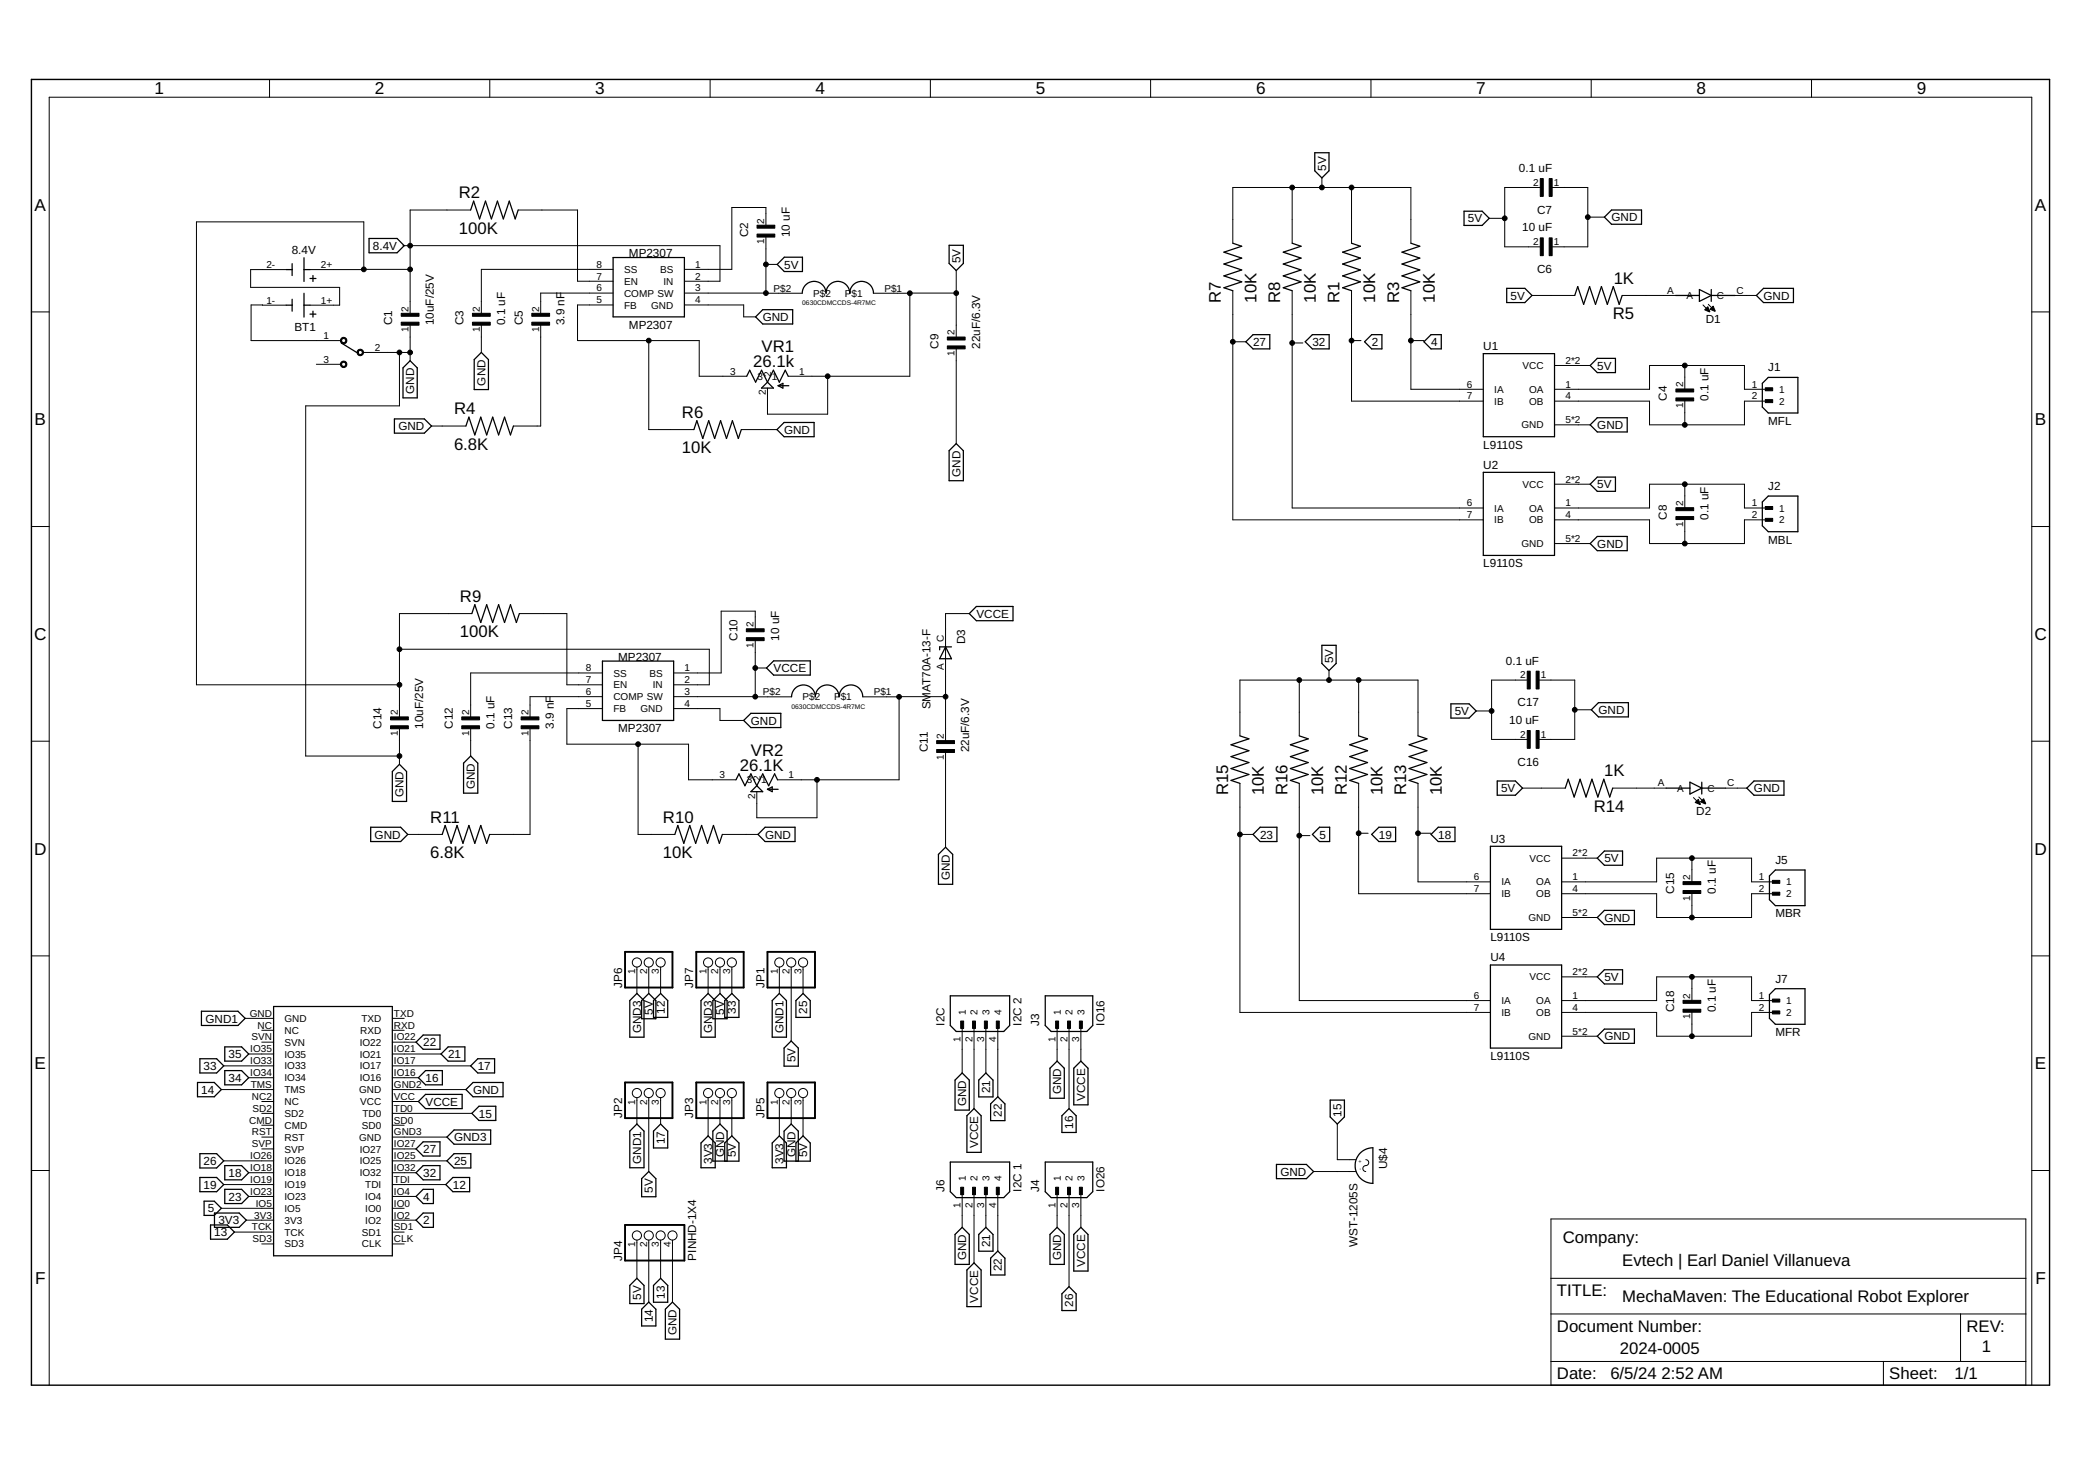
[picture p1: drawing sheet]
<svg xmlns="http://www.w3.org/2000/svg" width="594mm" height="420mm" viewBox="0 0 594 420" stroke-linecap="round" stroke-linejoin="round" font-family="sans-serif">
<g fill="none" stroke="#000" stroke-width=".36">
<path d="M134.4 60l.9-2.6 1.7 5.1 1.7-5.1 1.7 5.1 1.7-5.1 1.7 5.1 1.7-5.1 1.7 5.1 .8-2.5M375.5 43.6h4.1v5.2l-2.1 2-2-2zM460.3 60h8.5v4.1h-8.5l-2.1-2.1zM81.7 77h1.7M83.4 75.3v3.4M86.8 73.6v6.8M86.8 77h1.7M88.5 79.5h1.7M89.4 78.7v1.7M105.4 68.1h8l2 2.1-2 2h-8zM175.1 73.6h20.4v16.9h-20.4zM224 73.5h5.2v4.1h-5.2l-2-2.1z"/>
<path d="M271.1 70.1h4v5.1l-2 2.1-2-2.1zM352.1 69.5l2.5 .8-5 1.7 5 1.7-5 1.7 5 1.7-5 1.7 5 1.7-5 1.7 2.5 .8M369.1 69.5l2.5 .8-5.1 1.7 5.1 1.7-5.1 1.7 5.1 1.7-5.1 1.7 5.1 1.7-5.1 1.7 2.6 .8M386 69.5l2.6 .8-5.1 1.7 5.1 1.7-5.1 1.7 5.1 1.7-5.1 1.7 5.1 1.7-5.1 1.7 2.5 .8M403 69.5l2.5 .8-5.1 1.7 5.1 1.7-5.1 1.7 5.1 1.7-5.1 1.7 5.1 1.7-5.1 1.7 2.6 .8M418.1 60.3h5.2l2 2.1-2 2h-5.2zM81.7 87.2h1.7M83.4 85.5v3.4M86.8 83.8v6.8M86.8 87.2h1.7M88.5 89.7h1.7M89.4 88.9v1.7"/>
<path d="M97.5 98l4.4 2.7M217.8 88.5h8.6v4h-8.6l-2-2zM229.1 83.8a3.4 3.4 0 0 1 3.4-3.4 3.4 3.4 0 0 1 3.4 3.4 3.4 3.4 0 0 1 3.4-3.4 3.4 3.4 0 0 1 3.4 3.4 3.4 3.4 0 0 1 3.4-3.4 3.4 3.4 0 0 1 3.4 3.4M355.8 97.6l2.1-2h4.8v4.1h-4.8zM372.8 97.6l2-2h4.8v4.1h-4.8zM389.7 97.6l2.1-2h2.9v4.1h-2.9zM408.7 95.6h2.9v4.1h-2.9l-2-2.1zM430.3 82.4h5.2l2.1 2-2.1 2h-5.2zM449.8 84.4l.8-2.5 1.7 5 1.7-5 1.7 5 1.7-5 1.7 5 1.7-5 1.7 5 .8-2.5M478.6 84.4h6.8M485.4 82.7l3.4 1.7-3.4 1.7zM488.8 82.7v3.4"/>
<path d="M488.8 84.4h6.7M501.6 84.4l2.1-2h8.5v4h-8.5zM112.6 119.7h8.6l2.1 2-2.1 2h-8.6zM117.1 103l2.1 2.1v8.5h-4.1v-8.5zM137.5 100.7l2 2v8.6h-4.1v-8.6zM213.3 107.5l.8-1.8 1.7 3.5 1.7-3.5 1.7 3.5M217.5 110.8l1.7-1.6 1.7 1.6zM222.2 110.2l1.4-.7v1.3zM222.2 110.2h3.1M225.1 107.5l-.8-1.8-1.7 3.5-1.7-3.5-1.7 3.5M423.7 101h20.3v23.7h-20.3zM454.2 104.4l2-2h5.2v4h-5.2z"/>
<path d="M503.3 109.5l1.7-1.7h8.5v10.2h-8.5l-1.7-1.7zM133.1 121.7l.8-2.6 1.7 5.1 1.7-5.1 1.7 5.1 1.7-5.1 1.7 5.1 1.7-5.1 1.7 5.1 .8-2.5M198.2 122.7l.8-2.5 1.7 5 1.7-5 1.7 5 1.7-5 1.7 5 1.7-5 1.7 5 .8-2.5M221.9 122.7l2-2h8.6v4h-8.6zM273.1 126.7l2 2v8.6h-4v-8.6zM423.7 134.9h20.3v23.7h-20.3zM454.2 121.3l2-2h8.6v4.1h-8.6zM454.2 138.3l2-2h5.2v4h-5.2zM454.2 155.3l2-2.1h8.6v4.1h-8.6zM505 141.7h8.5v10.2h-8.5l-1.7-1.7v-6.8zM134.8 175.3l.8-2.6 1.7 5.1 1.7-5.1 1.7 5.1 1.7-5.1 1.7 5.1 1.7-5.1 1.7 5.1 .8-2.5M278.9 173.2h10.4v4.1h-10.4l-2.1-2z"/>
<path d="M172.1 188.8h20.3v17h-20.3zM218.9 190.8l2.1-2h10.4v4h-10.4zM226.1 199a3.4 3.4 0 0 1 3.4-3.4 3.4 3.4 0 0 1 3.4 3.4 3.4 3.4 0 0 1 3.4-3.4 3.4 3.4 0 0 1 3.3 3.4 3.4 3.4 0 0 1 3.4-3.4 3.4 3.4 0 0 1 3.4 3.4M270.1 184.8l1.7 3.4h-3.4zM271.8 184.8h-3.4v.8M377.5 184.3h4.1v5.2l-2 2-2.1-2zM114.1 218.3l2 2.1v8.5h-4v-8.5zM134.4 215.9l2.1 2.1v8.5h-4.1v-8.5zM212.4 205.8l2.1-2h8.5v4h-8.5zM354.1 210.2l2.6 .8-5.1 1.7 5.1 1.7-5.1 1.7 5.1 1.7-5.1 1.7 5.1 1.7-5.1 1.7 2.5 .9M371.1 210.2l2.5 .8-5 1.7 5 1.7-5 1.7 5 1.7-5 1.7 5 1.7-5 1.7 2.5 .9M388 210.2l2.6 .8-5.1 1.7 5.1 1.7-5.1 1.7 5.1 1.7-5.1 1.7 5.1 1.7-5.1 1.7 2.5 .9"/>
<path d="M405 210.2l2.5 .8-5 1.7 5 1.7-5 1.7 5 1.7-5 1.7 5 1.7-5 1.7 2.5 .9M414.4 201h5.2l2 2.1-2 2h-5.2zM454.5 202.7l2-2h8.6v4.1h-8.6zM105.9 236.3h8.5l2.1 2-2.1 2.1h-8.5zM126.3 238.3l.8-2.5 1.7 5.1 1.7-5.1 1.7 5.1 1.7-5.1 1.7 5.1 1.7-5.1 1.7 5.1 .8-2.6M192.7 238.3l.9-2.5 1.7 5.1 1.7-5.1 1.7 5.1 1.7-5.1 1.7 5.1 1.7-5.1 1.7 5.1 .8-2.6M210.2 222.7l.9-1.7 1.7 3.4 1.7-3.4 1.7 3.4M214.5 226.1l1.7-1.7 1.6 1.7zM218.5 236.3h8.6v4.1h-8.6l-2-2.1zM219.2 225.4l1.4-.6v1.3zM219.2 225.4h3M222.1 222.7l-.9-1.7-1.7 3.4-1.7-3.4-1.6 3.4"/>
<path d="M359.9 236.3h4.8v4.1h-4.8l-2-2.1zM376.9 236.3h2.9v4.1h-2.9l-2.1-2.1zM393.8 236.3h4.8v4.1h-4.8l-2-2.1zM408.7 238.3l2.1-2h4.8v4.1h-4.8zM427.6 223.1h5.2l2 2-2 2h-5.2zM447.1 225.1l.8-2.5 1.7 5 1.7-5 1.7 5 1.7-5 1.7 5 1.7-5 1.7 5 .8-2.5M475.9 225.1h6.8M482.7 223.4l3.4 1.7-3.4 1.7zM486.1 223.4v3.4M486.1 225.1h6.7M498.9 225.1l2.1-2h8.5v4h-8.5zM270.1 242l2 2v8.6h-4.1v-8.6z"/>
<path d="M425.7 241.7h20.3v23.8h-20.3zM456.2 245.1l2-2h5.2v4h-5.2zM505.4 250.2l1.7-1.7h8.4v10.2h-8.4l-1.7-1.7zM425.7 275.6h20.3v23.8h-20.3zM456.2 262.1l2-2.1h8.6v4.1h-8.6zM458.2 277h5.2v4.1h-5.2l-2-2.1zM57.5 288.8h10.5l2 2.1-2 2h-10.5zM64.2 299h4.8l2 2.1-2 2h-4.8zM78.1 287.5h34v71.2h-34zM118.8 297.7l2.1-2.1h4.8v4.1h-4.8zM179.9 285.8l2-2 2 2v10.4h-4zM183.3 285.8l2-2 2 2v5.2h-4z"/>
<path d="M186.6 285.8l2.1-2 2 2v4.8h-4.1zM200.2 285.8l2-2 2.1 2v10.4h-4.1zM203.6 285.8l2-2 2.1 2v5.2h-4.1zM207 285.8l2-2 2.1 2v4.8h-4.1zM220.6 285.8l2-2 2 2v10.4h-4zM226 297.3l2 2.1v5.1h-4.1v-5.1zM227.3 285.8l2.1-2 2 2v4.8h-4.1zM271.4 284.4h17v8.5l-1.7 1.7h-13.6l-1.7-1.7zM298.5 284.4h13.6v8.5l-1.7 1.7h-10.2l-1.7-1.7zM456.2 296l2-2.1h8.6v4.1h-8.6zM507.1 282.4h8.4v10.2h-8.4l-1.7-1.7v-6.8zM56.4 309.2h4.8l2 2-2 2.1h-4.8z"/>
<path d="M57.1 302.4h4.8l2 2-2 2.1h-4.8zM64.2 305.8h4.8l2 2-2 2.1h-4.8zM119.5 314.6l2-2h10.5v4.1h-10.5zM119.5 307.8l2-2h4.8v4.1h-4.8zM126 301.1l2-2.1h4.8v4.1h-4.8zM133.1 311.2l2-2h8.6v4.1h-8.6zM134.4 304.4l2.1-2h4.8v4.1h-4.8zM134.8 318l2-2h4.8v4h-4.8zM272.8 308.5l2-2 2 2v8.6h-4zM276.2 318.7l2-2 2 2v10.4h-4zM279.5 308.5l2.1-2 2 2v4.8h-4.1zM282.9 315.3l2.1-2 2 2v4.8h-4.1z"/>
<path d="M299.9 305.1l2-2 2.1 2v8.6h-4.1zM303.3 318.7l2-2 2.1 2v4.8h-4.1zM308.7 303.1l2 2v10.5h-4v-10.5zM379.9 314.2h4.1v4.8l-2 2.1-2.1-2.1zM57.1 329.5h4.8l2 2.1-2 2h-4.8zM57.1 336.3h4.8l2 2-2 2.1h-4.8zM64.2 339.7h4.8l2 2-2 2.1h-4.8zM64.2 332.9h4.8l2 2.1-2 2h-4.8zM118.8 328.2l2.1-2.1h4.8v4.1h-4.8zM118.8 335l2.1-2.1h4.8v4.1h-4.8zM127.3 338.3l2-2h4.8v4.1h-4.8zM127.7 324.8l2-2.1h10.4v4.1h-10.4z"/>
<path d="M129.7 329.5h4.8v4.1h-4.8l-2-2zM179.9 323.1l2-2 2 2v10.4h-4zM183.3 336.7l2-2.1 2 2.1v5.1h-4zM186.6 323.1l2.1-2 2 2v4.8h-4.1zM200.2 326.5l2-2.1 2.1 2.1v7h-4.1zM207.7 331.6v-8.5l-2.1-2-2 2v8.5l7.5 .1v-5.2l-2.1-2.1-2 2.1v5.2M220.6 326.5l2-2.1 2 2.1v7h-4zM228 331.6v-8.5l-2-2-2.1 2v8.5l7.5 .1v-5.2l-2-2.1-2.1 2.1v5.2M271.4 331.9h17v8.5l-1.7 1.7h-13.6l-1.7-1.7zM298.5 331.9h13.6v8.5l-1.7 1.7h-10.2l-1.7-1.7zM364.6 332.6h8.5l2.1 2-2.1 2.1h-8.5zM388.6 329.2l1.6-1 1.9-.4v10.2a5.1 5.1 0 0 1-4.7-3.2 5.1 5.1 0 0 1 1.2-5.6z"/>
<path d="M58.3 343.1h2.9l2 2-2 2.1h-2.9zM60.1 349.9h4.8l2.1 2-2.1 2h-4.8zM61.3 346.5h7l2.1 2-2.1 2.1h-7zM118.8 348.5l2.1-2h2.9v4.1h-2.9zM118.8 341.7l2.1-2h2.9v4.1h-2.9zM274.8 350.6l2 2v8.5h-4v-8.5zM281.6 350.6l2 2v4.8h-4.1v-4.8zM282.9 359.4l2.1-2.1 2 2.1v4.8h-4.1zM299.9 352.6l2-2 2.1 2v8.5h-4.1zM308.7 350.6l2 2v10.5h-4v-10.5zM179.9 367.2l2-2.1 2 2.1v5.1h-4zM183.3 374l2-2.1 2 2.1v4.7h-4z"/>
<path d="M186.6 367.2l2.1-2.1 2 2.1v4.8h-4.1zM192.1 371.9l2 2.1v8.5h-4.1v-8.5zM278.2 360.7l2 2.1v10.4h-4v-10.4zM305.3 367.5l2.1 2v4.8h-4.1v-4.8z"/>
</g>
<g fill="none" stroke="#000" stroke-width=".29">
<path d="M77 22.7v5.1M139.9 22.7v5.1M202.8 22.7v5.1M265.7 22.7v5.1M328.6 22.7v5.1M391.6 22.7v5.1M454.5 22.7v5.1M517.4 22.7v5.1M134.4 60h-17.3v29.5M148 60h17v20.3h10.1M369.1 53.6v15.9M377.5 50.8v2.8"/>
<path d="M386 53.6v15.9M439.9 53.6h-10.1v16.9h10.1M443.3 53.6h10.2v16.9h-10.2M81.7 77h-10.1v5.1h25.4v5.1h-8.5M103.9 77v-13.6h-47.8v132.2h58.3M115.1 70.2h90.5v10.1h-10.1M117.1 76.9l-28.6 .1M175.1 76.9h-37.6v12.6M218.8 64.3v-5h-9.8v17.6h-13.5M218.8 67.7v16M218.8 75.5h3.2M273.1 77.3v19"/>
<path d="M352.1 69.5v-15.9h50.9v15.9M425.3 62.4h4.5M453.5 62h4.7M9 89.1h5.1M81.7 87.2l-10-.1v10.2h25.4M117.1 92.9v10.1M137.5 92.9v7.8M154.4 92.9v28.8h-7.8M175.1 87.1h-10.1v10.2h34.7v10.2h13.6M175.1 83.7h-20.7v5.8M185.3 97.3v25.4h12.9M195.5 83.7l33.6 .1"/>
<path d="M195.5 87.1h16.9v3.4h3.4M249.5 83.8h10.4M273.1 83.7h-13.2v23.8h-34.8M273.1 99.7v27.1M352.1 83v65.5h71.6M352.1 97.6h3.7M369.1 83v62.1h54.6M369.1 98h3M386 97.3h2.7M386 83v31.6h37.7M403 97.3h3.7M403 83v28.2h20.7"/>
<path d="M437.6 84.4h12.2M463.3 84.4h15.3M486.4 87.1l1.9 1.9M487.9 86.9l1.9 1.9M495.5 84.4h6.1M580.3 89.1h5.1M90.4 104.1h6.7M103.9 100.7h13.2M114.1 100.7v15.2h-26.8v100h26.8M236.4 107.5v10.8h-17.2v-7.5M444 111.2h27.1v-6.8h27.1v6.8h6.8M444 104.4h10.2"/>
<path d="M444 114.6h27.1v6.7h27.1v-6.7h6.8M481.2 104.4v6.7M481.2 114.5v6.8M123.3 121.7h9.8M211.7 122.7h10.2M444 121.3h10.2M444 138.3h10.2M481.2 138.3v6.7M9 150.4h5.1M444 145.1h27.1v-6.8h27.1v6.8h6.8M444 148.5h27.1v6.8h27.1v-6.8h6.8M444 155.3h10.2"/>
<path d="M481.2 148.4v6.9M580.3 150.4h5.1M134.8 175.3h-20.7v29.5M148.3 175.3h13.6v20.3h10.2M215.7 179.6v-5h-9.7v17.6h-13.6M276.8 175.3h-6.7v36.2M114.1 185.4h88.5v10.2h-10.2M172.1 192.2h-37.7v12.6M172.1 199h-20.7v5.8M192.4 199h33.7M215.7 183v16M215.7 190.8h3.3"/>
<path d="M216.2 199h.1M256.8 199v23.7h-34.7M270.1 199h-23.7M371.1 194.2v16M379.6 191.5v2.7M388 194.2v16M436.2 194.2h-10.2v17h10.2M439.6 194.2h10.2v17h-10.2M9 211.7h5.1M114.1 208.2v10.1M134.4 208.2v7.7M151.4 208.2v30.1h-11.6"/>
<path d="M172.1 202.4h-10.2v10.2h34.8v10.1h13.5M182.2 212.6v25.7h10.5M192.4 202.4h13.2v3.4h6.8M270.1 214.9v27.2M354.1 210.2v-16h50.9v16M421.6 203.1h4.4M449.8 202.7h4.7M580.3 211.7h5.1M116.5 238.3h9.8M206.3 238.3h10.2M233.3 222.7v10.9h-17.1v-7.5M354.1 238.3h3.8"/>
<path d="M354.1 223.8v65.4h71.6M371.1 223.8v62h54.6M371.1 238.7h3M388 223.8v31.5h37.7M388 238h2.8M405 223.8v28.1h20.7M405 238h3.7M434.8 225.1h12.3M460.6 225.1h15.3M483.7 227.8l1.8 1.9M485.2 227.6l1.9 1.9M492.8 225.1h6.1"/>
<path d="M446 251.9h27.2v-6.8h27.1v6.8h6.8M446 245.1h10.2M446 255.3h27.2v6.8h27.1v-6.8h6.8M483.2 245.1v6.7M483.2 255.2v6.9M9 273h5.1M181.9 276.2v7.6M185.3 276.2v7.6M188.7 276.2v7.6M202.2 276.2v7.6M205.6 276.2v7.6M209 276.2v7.6"/>
<path d="M222.6 276.2v7.6M226 276.2v21.1M229.4 276.2v7.6M446 262.1h10.2M446 279h10.2M483.2 279v6.7M580.3 273h5.1M70 290.9h8.1M74.8 294.3h3.3M74.8 297.7h3.3M112.1 290.9h3.3M112.1 294.3h3.3"/>
<path d="M112.1 297.7h6.7M274.8 292.9v13.6M278.2 292.9v23.8M281.6 292.9v13.6M285 292.9v20.4M301.9 292.9v10.2M305.3 292.9v23.8M308.7 292.9v10.2M446 285.8h27.2v-6.8h27.1v6.8h6.8M446 289.2h27.2v6.8h27.1v-6.8h6.8M446 296h10.2M483.2 289.1v6.9"/>
<path d="M63.2 311.2h14.9M63.9 304.4h14.2M71 301.1h7.1M71 307.8h7.1M74.8 314.6h3.3M74.8 318h3.3M112.1 301.1h13.9M112.1 304.4h22.3M112.1 307.8h7.4M112.1 311.2h21M112.1 314.6h7.4M112.1 318h22.7"/>
<path d="M181.9 313.5v7.6M185.3 313.5v21.1M188.7 313.5v7.6M202.2 313.5v10.9M205.6 313.5v7.6M209 313.5v10.9M222.6 313.5v10.9M226 313.5v7.6M229.4 313.5v10.9M9 334.3h5.1M63.9 331.6h14.2M63.9 338.3h14.2"/>
<path d="M71 335h7.1M74.8 321.4h3.3M74.8 324.8h3.3M74.8 328.2h3.3M112.1 321.4h3.3M112.1 324.8h15.6M112.1 328.2h6.7M112.1 331.6h15.6M112.1 335h6.7M112.1 338.3h15.2M375.2 334.6h12M382 321.1v10.1h5.2"/>
<path d="M390.1 331.2a.87 .87 0 0 1 .8 1 .87 .87 0 0 1-1.1 .8 .86 .86 0 0 0-.5 .9 .86 .86 0 0 0 .8 .7M580.3 334.3h5.1M63.2 345.1h14.9M67 351.9h11.1M70.4 348.5h7.7M71 341.7h7.1M74.8 355.3h3.3M112.1 341.7h6.7M112.1 345.1h3.3M112.1 348.5h6.7M112.1 351.9h3.3M112.1 355.3h3.3"/>
<path d="M181.9 354.2v10.9M185.3 354.2v17.7M188.7 354.2v10.9M192.1 354.2v17.7M274.8 340.4v10.2M278.2 340.4v20.3M281.6 340.4v10.2M285 340.4v16.9M301.9 340.4v10.2M305.3 340.4v27.1M308.7 340.4v10.2M443 348.2h135.6v47.4h-135.6z"/>
<path d="M443 375.3h135.6M443 365.1h135.6M560 375.3v13.6M14.1 395.6v-367.8h566.2v367.8M443 388.9h135.6M537.9 388.9v6.7"/>
<circle cx="181.9" cy="274.9" r="1.31"/>
<circle cx="185.3" cy="274.9" r="1.31"/>
<circle cx="188.7" cy="274.9" r="1.31"/>
<circle cx="202.2" cy="274.9" r="1.31"/>
<circle cx="205.6" cy="274.9" r="1.31"/>
<circle cx="209" cy="274.9" r="1.31"/>
<circle cx="222.6" cy="274.9" r="1.31"/>
<circle cx="226" cy="274.9" r="1.31"/>
<circle cx="229.4" cy="274.9" r="1.31"/>
<circle cx="181.9" cy="312.2" r="1.31"/>
<circle cx="185.3" cy="312.2" r="1.31"/>
<circle cx="188.7" cy="312.2" r="1.31"/>
<circle cx="202.2" cy="312.2" r="1.31"/>
<circle cx="205.6" cy="312.2" r="1.31"/>
<circle cx="209" cy="312.2" r="1.31"/>
<circle cx="222.6" cy="312.2" r="1.31"/>
<circle cx="226" cy="312.2" r="1.31"/>
<circle cx="229.4" cy="312.2" r="1.31"/>
<circle cx="181.9" cy="352.9" r="1.31"/>
<circle cx="185.3" cy="352.9" r="1.31"/>
<circle cx="188.7" cy="352.9" r="1.31"/>
<circle cx="192.1" cy="352.9" r="1.31"/>
</g>
<g fill="#000" stroke="#000" stroke-width=".29">
<path d="M439.9 51h.9v5.1h-.9zM442.5 51h.8v5.1h-.8zM216.2 66.9h5.1v.8h-5.1zM216.2 64.3h5.1v.9h-5.1zM439.9 67.9h.9v5.1h-.9zM442.5 67.9h.8v5.1h-.8zM114.6 92h5.1v.9h-5.1zM114.6 89.5h5.1v.8h-5.1zM134.9 92h5.1v.9h-5.1zM134.9 89.5h5.1v.8h-5.1zM151.9 92h5.1v.9h-5.1zM151.9 89.5h5.1v.8h-5.1z"/>
<path d="M270.6 98.8h5.1v.9h-5.1zM270.6 96.3h5.1v.8h-5.1zM478.7 113.7h5v.8h-5zM478.7 111.1h5v.9h-5zM504.2 110.8h2.1v.8h-2.1zM504.2 114.2h2.1v.8h-2.1zM478.7 147.6h5v.8h-5zM478.7 145h5v.9h-5zM504.2 144.7h2.1v.8h-2.1zM504.2 148.1h2.1v.8h-2.1zM213.2 179.6h5v.8h-5zM213.2 182.1h5v.9h-5z"/>
<path d="M436.2 191.7h.8v5.1h-.8zM438.7 191.7h.9v5.1h-.9zM111.5 207.3h5.1v.9h-5.1zM111.5 204.8h5.1v.8h-5.1zM131.9 207.3h5.1v.9h-5.1zM131.9 204.8h5.1v.8h-5.1zM148.8 207.3h5.1v.9h-5.1zM148.8 204.8h5.1v.8h-5.1zM267.5 214.1h5.1v.8h-5.1zM267.5 211.5h5.1v.9h-5.1zM436.2 208.7h.8v5h-.8zM438.7 208.7h.9v5h-.9z"/>
<path d="M480.7 254.4h5.1v.8h-5.1zM480.7 251.8h5.1v.9h-5.1zM506.2 251.5h2.1v.8h-2.1zM506.2 254.8h2.1v.9h-2.1zM274.4 291.6h.8v2.2h-.8zM277.8 291.6h.8v2.2h-.8zM281.2 291.6h.8v2.2h-.8zM284.6 291.6h.8v2.2h-.8zM301.5 291.6h.8v2.2h-.8zM304.9 291.6h.9v2.2h-.9zM308.3 291.6h.8v2.2h-.8zM480.7 288.3h5.1v.8h-5.1z"/>
<path d="M480.7 285.7h5.1v.9h-5.1zM506.2 285.4h2.1v.8h-2.1zM506.2 288.8h2.1v.8h-2.1zM274.4 339.1h.8v2.1h-.8zM277.8 339.1h.8v2.1h-.8zM281.2 339.1h.8v2.1h-.8zM284.6 339.1h.8v2.1h-.8zM301.5 339.1h.8v2.1h-.8zM304.9 339.1h.9v2.1h-.9zM308.3 339.1h.8v2.1h-.8z"/>
</g>
<g fill="#000" stroke="#000" stroke-width=".29">
<path d="M97.4 96.7a.93 .93 0 0 1 1.5 .1 .93 .93 0 0 1-.5 1.4 .93 .93 0 0 1-1.2-.9h.4a.6 .6 0 0 1 .8-.6 .6 .6 0 0 1 .2 1 .6 .6 0 0 1-1-.2v-.2h-.4z" fill-rule="evenodd"/>
<path d="M486.9 88.5l.9-.9 .6 1.4z" fill-rule="evenodd"/>
<path d="M488.4 88.3l.9-.9 .6 1.4z" fill-rule="evenodd"/>
<path d="M97.4 103.5a.93 .93 0 0 1 1.5 .1 .93 .93 0 0 1-.5 1.4 .93 .93 0 0 1-1.2-.9h.4a.59 .59 0 0 1 .8-.6 .59 .59 0 0 1 .2 .9 .59 .59 0 0 1-1-.2v-.1h-.4z" fill-rule="evenodd"/>
<path d="M102.2 100.1a.93 .93 0 0 1 1.5 0 .93 .93 0 0 1-.5 1.4 .93 .93 0 0 1-1.2-.8h.3a.59 .59 0 0 1 .9-.5 .59 .59 0 0 1 .1 1 .59 .59 0 0 1-1-.3v-.2h-.3z" fill-rule="evenodd"/>
<path d="M484.2 229.2l.9-.9 .6 1.4z" fill-rule="evenodd"/>
<path d="M485.7 229l.9-.9 .6 1.4z" fill-rule="evenodd"/>
<circle cx="369.1" cy="53.6" r=".68"/>
<circle cx="377.5" cy="53.6" r=".68"/>
<circle cx="386" cy="53.6" r=".68"/>
<circle cx="103.9" cy="76.9" r=".68"/>
<circle cx="117.1" cy="76.9" r=".68"/>
<circle cx="117.1" cy="70.2" r=".68"/>
<circle cx="218.8" cy="75.5" r=".68"/>
<circle cx="429.8" cy="62.4" r=".68"/>
<circle cx="453.5" cy="62" r=".68"/>
<circle cx="185.3" cy="97.3" r=".68"/>
<circle cx="218.8" cy="83.7" r=".68"/>
<circle cx="259.9" cy="83.8" r=".68"/>
<circle cx="273.1" cy="83.7" r=".68"/>
<circle cx="352.1" cy="97.6" r=".68"/>
<circle cx="369.1" cy="98" r=".68"/>
<circle cx="386" cy="97.3" r=".68"/>
<circle cx="403" cy="97.3" r=".68"/>
<circle cx="114.1" cy="100.7" r=".68"/>
<circle cx="117.1" cy="100.7" r=".68"/>
<circle cx="236.4" cy="107.5" r=".68"/>
<circle cx="481.2" cy="104.4" r=".68"/>
<circle cx="481.2" cy="121.3" r=".68"/>
<circle cx="481.2" cy="138.3" r=".68"/>
<circle cx="481.2" cy="155.3" r=".68"/>
<circle cx="114.1" cy="195.6" r=".68"/>
<circle cx="114.1" cy="185.4" r=".68"/>
<circle cx="215.7" cy="190.8" r=".68"/>
<circle cx="215.7" cy="199" r=".68"/>
<circle cx="256.8" cy="199" r=".68"/>
<circle cx="270.1" cy="199" r=".68"/>
<circle cx="371.1" cy="194.2" r=".68"/>
<circle cx="379.6" cy="194.2" r=".68"/>
<circle cx="388" cy="194.2" r=".68"/>
<circle cx="114.1" cy="215.9" r=".68"/>
<circle cx="182.2" cy="212.6" r=".68"/>
<circle cx="426" cy="203.1" r=".68"/>
<circle cx="449.8" cy="202.7" r=".68"/>
<circle cx="233.3" cy="222.7" r=".68"/>
<circle cx="354.1" cy="238.3" r=".68"/>
<circle cx="371.1" cy="238.7" r=".68"/>
<circle cx="388" cy="238" r=".68"/>
<circle cx="405" cy="238" r=".68"/>
<circle cx="483.2" cy="245.1" r=".68"/>
<circle cx="483.2" cy="279" r=".68"/>
<circle cx="483.2" cy="262.1" r=".68"/>
<circle cx="483.2" cy="296" r=".68"/>
</g>
<path d="M178.5 271.9h13.6v10.2h-13.6zM198.9 271.9h13.5v10.2h-13.5zM219.2 271.9h13.6v10.2h-13.6zM178.5 309.2h13.6v10.2h-13.6zM198.9 309.2h13.5v10.2h-13.5zM219.2 309.2h13.6v10.2h-13.6zM178.5 349.9h17v10.1h-17z" fill="none" stroke="#000" stroke-width=".55"/>
<path d="M9 22.7h576.4v372.9h-576.4z" fill="none" stroke="#000" stroke-width=".4"/>
<g font-size="4.9">
<text x="44.2" y="27">1</text>
<text x="107.1" y="27">2</text>
<text x="170" y="27">3</text>
<text x="232.9" y="27">4</text>
<text x="295.8" y="27">5</text>
<text x="358.7" y="27">6</text>
<text x="421.7" y="27">7</text>
<text x="484.6" y="27">8</text>
<text x="547.5" y="27">9</text>
<text x="9.9" y="60.2">A</text>
<text x="581.2" y="60.2">A</text>
<text x="9.9" y="121.5">B</text>
<text x="581.2" y="121.5">B</text>
<text x="9.7" y="182.8">C</text>
<text x="581.1" y="182.8">C</text>
<text x="9.7" y="244.1">D</text>
<text x="581.1" y="244.1">D</text>
<text x="9.9" y="305.4">E</text>
<text x="581.2" y="305.4">E</text>
<text x="10" y="366.7">F</text>
<text x="581.3" y="366.7">F</text>
</g>
<g font-size="4.8">
<text x="131" y="56.6">R2</text>
<text x="131" y="66.8">100K</text>
<text x="460.9" y="81">1K</text>
<text x="348.7" y="86.4" transform="rotate(-90 348.7 86.4)">R7</text>
<text x="358.9" y="86.4" transform="rotate(-90 358.9 86.4)">10K</text>
<text x="365.7" y="86.4" transform="rotate(-90 365.7 86.4)">R8</text>
<text x="375.9" y="86.4" transform="rotate(-90 375.9 86.4)">10K</text>
<text x="382.6" y="86.4" transform="rotate(-90 382.6 86.4)">R1</text>
<text x="392.8" y="86.4" transform="rotate(-90 392.8 86.4)">10K</text>
<text x="399.6" y="86.4" transform="rotate(-90 399.6 86.4)">R3</text>
<text x="409.8" y="86.4" transform="rotate(-90 409.8 86.4)">10K</text>
<text x="460.6" y="91.2">R5</text>
<text x="217.5" y="100.7">VR1</text>
<text x="215.1" y="104.9">26.1k</text>
<text x="129.7" y="118.3">R4</text>
<text x="194.8" y="119.3">R6</text>
<text x="129.7" y="128.5">6.8K</text>
<text x="194.8" y="129.5">10K</text>
<text x="131.4" y="171.9">R9</text>
<text x="131.4" y="182.1">100K</text>
<text x="214.5" y="215.9">VR2</text>
<text x="211.3" y="220.2">26.1K</text>
<text x="458.2" y="221.7">1K</text>
<text x="350.8" y="227.1" transform="rotate(-90 350.8 227.1)">R15</text>
<text x="360.9" y="227.2" transform="rotate(-90 360.9 227.2)">10K</text>
<text x="367.7" y="227.1" transform="rotate(-90 367.7 227.1)">R16</text>
<text x="377.9" y="227.2" transform="rotate(-90 377.9 227.2)">10K</text>
<text x="384.7" y="227.1" transform="rotate(-90 384.7 227.1)">R12</text>
<text x="394.8" y="227.2" transform="rotate(-90 394.8 227.2)">10K</text>
<text x="401.6" y="227.1" transform="rotate(-90 401.6 227.1)">R13</text>
<text x="411.8" y="227.2" transform="rotate(-90 411.8 227.2)">10K</text>
<text x="455.2" y="231.9">R14</text>
<text x="122.9" y="234.9">R11</text>
<text x="189.4" y="234.9">R10</text>
<text x="122.9" y="245.1">6.8K</text>
<text x="189.3" y="245.1">10K</text>
<text x="446.4" y="355">Company:</text>
<text x="463.3" y="361.7">Evtech | Earl Daniel Villanueva</text>
<text x="444.7" y="370.2">TITLE:</text>
<text x="463.3" y="371.9">MechaMaven: The Educational Robot Explorer</text>
<text x="444.7" y="380.4">Document Number:</text>
<text x="561.7" y="380.4">REV:</text>
<text x="462.6" y="386.8">2024-0005</text>
<text x="566.1" y="386.2">1</text>
<text x="444.7" y="394">Date:</text>
<text x="459.9" y="394">6/5/24</text>
<text x="474.6" y="394">2:52 AM</text>
<text x="539.6" y="394">Sheet:</text>
<text x="558.3" y="394">1/1</text>
</g>
<g font-size="3.3">
<text x="378.7" y="48.8" transform="rotate(-90 378.7 48.8)">5V</text>
<text x="433.8" y="49.1">0.1 uF</text>
<text x="419.2" y="63.5">5V</text>
<text x="439" y="61">C7</text>
<text x="460.3" y="63.2">GND</text>
<text x="106.5" y="71.3">8.4V</text>
<text x="213.7" y="67.7" transform="rotate(-90 213.7 67.7)">C2</text>
<text x="225.6" y="67.7" transform="rotate(-90 225.6 67.7)">10 uF</text>
<text x="434.8" y="66.1">10 uF</text>
<text x="83.3" y="72.6">8.4V</text>
<text x="179.6" y="73.5">MP2307</text>
<text x="224" y="76.7">5V</text>
<text x="274.3" y="75.2" transform="rotate(-90 274.3 75.2)">5V</text>
<text x="439" y="78">C6</text>
<text x="431.4" y="85.6">5V</text>
<text x="503.7" y="85.6">GND</text>
<text x="84.1" y="94.6">BT1</text>
<text x="112.1" y="92.9" transform="rotate(-90 112.1 92.9)">C1</text>
<text x="123.9" y="92.9" transform="rotate(-90 123.9 92.9)">10uF/25V</text>
<text x="132.4" y="92.9" transform="rotate(-90 132.4 92.9)">C3</text>
<text x="144.3" y="92.9" transform="rotate(-90 144.3 92.9)">0.1 uF</text>
<text x="149.4" y="92.9" transform="rotate(-90 149.4 92.9)">C5</text>
<text x="161.2" y="92.9" transform="rotate(-90 161.2 92.9)">3.9 nF</text>
<text x="179.6" y="93.9">MP2307</text>
<text x="217.8" y="91.7">GND</text>
<text x="487.2" y="92.2">D1</text>
<text x="268" y="99.7" transform="rotate(-90 268 99.7)">C9</text>
<text x="279.9" y="99.7" transform="rotate(-90 279.9 99.7)">22uF/6.3V</text>
<text x="357.9" y="98.8">27</text>
<text x="374.8" y="98.8">32</text>
<text x="391.8" y="98.8">2</text>
<text x="408.7" y="98.8">4</text>
<text x="423.7" y="100">U1</text>
<text x="456.2" y="105.6">5V</text>
<text x="505" y="106.1">J1</text>
<text x="118.3" y="112.5" transform="rotate(-90 118.3 112.5)">GND</text>
<text x="138.7" y="110.1" transform="rotate(-90 138.7 110.1)">GND</text>
<text x="476.1" y="114.5" transform="rotate(-90 476.1 114.5)">C4</text>
<text x="488" y="114.5" transform="rotate(-90 488 114.5)">0.1 uF</text>
<text x="113.8" y="122.9">GND</text>
<text x="223.9" y="123.9">GND</text>
<text x="456.2" y="122.5">GND</text>
<text x="505" y="121.4">MFL</text>
<text x="423.7" y="128.1">L9110S</text>
<text x="274.3" y="136.2" transform="rotate(-90 274.3 136.2)">GND</text>
<text x="423.7" y="133.9">U2</text>
<text x="456.2" y="139.5">5V</text>
<text x="505" y="140">J2</text>
<text x="476.1" y="148.4" transform="rotate(-90 476.1 148.4)">C8</text>
<text x="488" y="148.4" transform="rotate(-90 488 148.4)">0.1 uF</text>
<text x="505" y="155.3">MBL</text>
<text x="456.2" y="156.4">GND</text>
<text x="423.7" y="162">L9110S</text>
<text x="278.9" y="176.4">VCCE</text>
<text x="210.6" y="183" transform="rotate(-90 210.6 183)">C10</text>
<text x="222.5" y="183" transform="rotate(-90 222.5 183)">10 uF</text>
<text x="275.7" y="183.9" transform="rotate(-90 275.7 183.9)">D3</text>
<text x="176.6" y="188.8">MP2307</text>
<text x="221" y="192">VCCE</text>
<text x="380.8" y="189.5" transform="rotate(-90 380.8 189.5)">5V</text>
<text x="430.1" y="189.8">0.1 uF</text>
<text x="265.8" y="202.7" transform="rotate(-90 265.8 202.7)">SMAT70A-13-F</text>
<text x="433.5" y="201.7">C17</text>
<text x="456.5" y="203.9">GND</text>
<text x="109" y="208.2" transform="rotate(-90 109 208.2)">C14</text>
<text x="120.9" y="208.2" transform="rotate(-90 120.9 208.2)">10uF/25V</text>
<text x="129.3" y="208.2" transform="rotate(-90 129.3 208.2)">C12</text>
<text x="141.2" y="208.2" transform="rotate(-90 141.2 208.2)">0.1 uF</text>
<text x="146.3" y="208.2" transform="rotate(-90 146.3 208.2)">C13</text>
<text x="158.2" y="208.2" transform="rotate(-90 158.2 208.2)">3.9 nF</text>
<text x="176.6" y="209.2">MP2307</text>
<text x="214.5" y="207">GND</text>
<text x="415.5" y="204.2">5V</text>
<text x="431" y="206.8">10 uF</text>
<text x="265" y="214.9" transform="rotate(-90 265 214.9)">C11</text>
<text x="276.9" y="214.9" transform="rotate(-90 276.9 214.9)">22uF/6.3V</text>
<text x="433.5" y="218.7">C16</text>
<text x="115.3" y="227.8" transform="rotate(-90 115.3 227.8)">GND</text>
<text x="135.6" y="225.4" transform="rotate(-90 135.6 225.4)">GND</text>
<text x="428.7" y="226.3">5V</text>
<text x="501" y="226.3">GND</text>
<text x="484.5" y="232.9">D2</text>
<text x="107" y="239.5">GND</text>
<text x="218.5" y="239.5">GND</text>
<text x="359.9" y="239.5">23</text>
<text x="376.9" y="239.5">5</text>
<text x="393.8" y="239.5">19</text>
<text x="410.8" y="239.5">18</text>
<text x="425.7" y="240.7">U3</text>
<text x="271.2" y="251.5" transform="rotate(-90 271.2 251.5)">GND</text>
<text x="458.2" y="246.3">5V</text>
<text x="507.1" y="246.8">J5</text>
<text x="478.1" y="255.2" transform="rotate(-90 478.1 255.2)">C15</text>
<text x="490" y="255.2" transform="rotate(-90 490 255.2)">0.1 uF</text>
<text x="458.2" y="263.2">GND</text>
<text x="507.1" y="262.1">MBR</text>
<text x="425.7" y="268.8">L9110S</text>
<text x="425.7" y="274.6">U4</text>
<text x="458.2" y="280.2">5V</text>
<text x="507.1" y="280.7">J7</text>
<text x="177.7" y="282.1" transform="rotate(-90 177.7 282.1)">JP6</text>
<text x="198" y="282.1" transform="rotate(-90 198 282.1)">JP7</text>
<text x="218.4" y="282.1" transform="rotate(-90 218.4 282.1)">JP1</text>
<text x="58.7" y="292.1">GND1</text>
<text x="186.5" y="289.9" transform="rotate(-90 186.5 289.9)">5V</text>
<text x="189.9" y="289.5" transform="rotate(-90 189.9 289.5)">12</text>
<text x="206.8" y="289.9" transform="rotate(-90 206.8 289.9)">5V</text>
<text x="210.2" y="289.5" transform="rotate(-90 210.2 289.5)">33</text>
<text x="230.6" y="289.5" transform="rotate(-90 230.6 289.5)">25</text>
<text x="269.7" y="292.9" transform="rotate(-90 269.7 292.9)">I2C</text>
<text x="291.8" y="292.9" transform="rotate(-90 291.8 292.9)">I2C 2</text>
<text x="296.8" y="292.9" transform="rotate(-90 296.8 292.9)">J3</text>
<text x="315.5" y="292.9" transform="rotate(-90 315.5 292.9)">IO16</text>
<text x="478.1" y="289.1" transform="rotate(-90 478.1 289.1)">C18</text>
<text x="490" y="289.1" transform="rotate(-90 490 289.1)">0.1 uF</text>
<text x="120.9" y="298.8">22</text>
<text x="183.1" y="295.1" transform="rotate(-90 183.1 295.1)">GND3</text>
<text x="203.4" y="295.1" transform="rotate(-90 203.4 295.1)">GND3</text>
<text x="223.8" y="295.1" transform="rotate(-90 223.8 295.1)">GND1</text>
<text x="458.2" y="297.2">GND</text>
<text x="507.1" y="296">MFR</text>
<text x="58.1" y="305.6">33</text>
<text x="65.3" y="302.2">35</text>
<text x="128" y="302.2">21</text>
<text x="136.5" y="305.6">17</text>
<text x="227.2" y="303.4" transform="rotate(-90 227.2 303.4)">5V</text>
<text x="425.7" y="302.7">L9110S</text>
<text x="65.3" y="309">34</text>
<text x="121.5" y="309">16</text>
<text x="57.5" y="312.4">14</text>
<text x="121.5" y="315.8">VCCE</text>
<text x="135.1" y="312.4">GND</text>
<text x="276" y="315.9" transform="rotate(-90 276 315.9)">GND</text>
<text x="282.8" y="312.2" transform="rotate(-90 282.8 312.2)">21</text>
<text x="303.1" y="312.5" transform="rotate(-90 303.1 312.5)">GND</text>
<text x="309.9" y="314.4" transform="rotate(-90 309.9 314.4)">VCCE</text>
<text x="136.8" y="319.2">15</text>
<text x="177.7" y="319.4" transform="rotate(-90 177.7 319.4)">JP2</text>
<text x="198" y="319.4" transform="rotate(-90 198 319.4)">JP3</text>
<text x="218.4" y="319.4" transform="rotate(-90 218.4 319.4)">JP5</text>
<text x="286.2" y="319" transform="rotate(-90 286.2 319)">22</text>
<text x="306.5" y="322.4" transform="rotate(-90 306.5 322.4)">16</text>
<text x="383.1" y="319" transform="rotate(-90 383.1 319)">15</text>
<text x="120.9" y="329.4">27</text>
<text x="129.7" y="326">GND3</text>
<text x="189.9" y="326.8" transform="rotate(-90 189.9 326.8)">17</text>
<text x="279.4" y="328" transform="rotate(-90 279.4 328)">VCCE</text>
<text x="58.1" y="332.8">26</text>
<text x="129.7" y="332.8">25</text>
<text x="183.1" y="332.4" transform="rotate(-90 183.1 332.4)">GND1</text>
<text x="203.4" y="332.4" transform="rotate(-90 203.4 332.4)">3V3</text>
<text x="206.8" y="330.5" transform="rotate(-90 206.8 330.5)">GND</text>
<text x="210.2" y="330.6" transform="rotate(-90 210.2 330.6)">5V</text>
<text x="223.8" y="332.4" transform="rotate(-90 223.8 332.4)">3V3</text>
<text x="227.2" y="330.5" transform="rotate(-90 227.2 330.5)">GND</text>
<text x="230.6" y="330.6" transform="rotate(-90 230.6 330.6)">5V</text>
<text x="365.7" y="335.8">GND</text>
<text x="396.2" y="334" transform="rotate(-90 396.2 334)">U$4</text>
<text x="58.1" y="339.5">19</text>
<text x="65.3" y="336.1">18</text>
<text x="120.9" y="336.1">32</text>
<text x="129.3" y="339.5">12</text>
<text x="186.5" y="340.7" transform="rotate(-90 186.5 340.7)">5V</text>
<text x="269.7" y="340.4" transform="rotate(-90 269.7 340.4)">J6</text>
<text x="291.8" y="340.4" transform="rotate(-90 291.8 340.4)">I2C 1</text>
<text x="296.8" y="340.4" transform="rotate(-90 296.8 340.4)">J4</text>
<text x="315.5" y="340.4" transform="rotate(-90 315.5 340.4)">IO26</text>
<text x="59.3" y="346.3">5</text>
<text x="65.3" y="342.9">23</text>
<text x="120.9" y="342.9">4</text>
<text x="61.2" y="353.1">13</text>
<text x="62.4" y="349.7">3V3</text>
<text x="120.9" y="349.7">2</text>
<text x="282.8" y="356.3" transform="rotate(-90 282.8 356.3)">21</text>
<text x="387.7" y="356.1" transform="rotate(-90 387.7 356.1)">WST-1205S</text>
<text x="177.7" y="360" transform="rotate(-90 177.7 360)">JP4</text>
<text x="198.9" y="360" transform="rotate(-90 198.9 360)">PINHD-1X4</text>
<text x="276" y="360" transform="rotate(-90 276 360)">GND</text>
<text x="286.2" y="363.1" transform="rotate(-90 286.2 363.1)">22</text>
<text x="303.1" y="360" transform="rotate(-90 303.1 360)">GND</text>
<text x="309.9" y="361.9" transform="rotate(-90 309.9 361.9)">VCCE</text>
<text x="183.1" y="371.3" transform="rotate(-90 183.1 371.3)">5V</text>
<text x="189.9" y="370.9" transform="rotate(-90 189.9 370.9)">13</text>
<text x="186.5" y="377.7" transform="rotate(-90 186.5 377.7)">14</text>
<text x="279.4" y="372.1" transform="rotate(-90 279.4 372.1)">VCCE</text>
<text x="306.5" y="373.3" transform="rotate(-90 306.5 373.3)">26</text>
<text x="193.3" y="381.4" transform="rotate(-90 193.3 381.4)">GND</text>
</g>
<g font-size="2.9">
<text x="437.9" y="53.1">2</text>
<text x="443.8" y="53.1">1</text>
<text x="218.3" y="63.9" transform="rotate(-90 218.3 63.9)">2</text>
<text x="218.3" y="69.8" transform="rotate(-90 218.3 69.8)">1</text>
<text x="437.9" y="70">2</text>
<text x="443.8" y="70">1</text>
<text x="76.1" y="76.5">2-</text>
<text x="91.7" y="76.5">2+</text>
<text x="170.4" y="76.5">8</text>
<text x="178.2" y="78">SS</text>
<text x="188.5" y="78">BS</text>
<text x="198.6" y="76.5">1</text>
<text x="170.4" y="83.2">6</text>
<text x="170.4" y="79.9">7</text>
<text x="178.2" y="81.3">EN</text>
<text x="189.5" y="81.3">IN</text>
<text x="198.6" y="79.9">2</text>
<text x="198.6" y="83.2">3</text>
<text x="220.9" y="83.3">P$2</text>
<text x="252.6" y="83.3">P$1</text>
<text x="476.2" y="83.9">A</text>
<text x="496" y="83.9">C</text>
<text x="76.1" y="86.7">1-</text>
<text x="91.7" y="86.7">1+</text>
<text x="116.7" y="89" transform="rotate(-90 116.7 89)">2</text>
<text x="137" y="89" transform="rotate(-90 137 89)">2</text>
<text x="154" y="89" transform="rotate(-90 154 89)">2</text>
<text x="170.4" y="86.6">5</text>
<text x="178.2" y="88.1">FB</text>
<text x="178.2" y="84.7">COMP SW</text>
<text x="186" y="88.1">GND</text>
<text x="198.6" y="86.6">4</text>
<text x="232.3" y="84.8">P$2</text>
<text x="241.3" y="84.8">P$1</text>
<text x="481.7" y="85.4">A</text>
<text x="490.4" y="85.4">C</text>
<text x="116.7" y="94.9" transform="rotate(-90 116.7 94.9)">1</text>
<text x="137" y="94.9" transform="rotate(-90 137 94.9)">1</text>
<text x="154" y="94.9" transform="rotate(-90 154 94.9)">1</text>
<text x="272.6" y="95.8" transform="rotate(-90 272.6 95.8)">2</text>
<text x="92.4" y="96.8">1</text>
<text x="107" y="100.2">2</text>
<text x="272.6" y="101.7" transform="rotate(-90 272.6 101.7)">1</text>
<text x="92.4" y="103.6">3</text>
<text x="208.6" y="107">3</text>
<text x="220.2" y="107.7" transform="rotate(-90 220.2 107.7)">2</text>
<text x="228.3" y="107">1</text>
<text x="434.8" y="105.4">VCC</text>
<text x="447.1" y="103.9">2*2</text>
<text x="216.4" y="108.5">3</text>
<text x="218.7" y="112.9" transform="rotate(-90 218.7 112.9)">2</text>
<text x="220.4" y="108.5">1</text>
<text x="418.9" y="110.7">6</text>
<text x="426.8" y="112.2">IA</text>
<text x="436.8" y="112.2">OA</text>
<text x="447.1" y="110.7">1</text>
<text x="480.7" y="110.6" transform="rotate(-90 480.7 110.6)">2</text>
<text x="500.3" y="110.7">1</text>
<text x="508.2" y="112.2">1</text>
<text x="418.9" y="114.1">7</text>
<text x="426.8" y="115.6">IB</text>
<text x="436.8" y="115.6">OB</text>
<text x="447.1" y="114.1">4</text>
<text x="480.7" y="116.6" transform="rotate(-90 480.7 116.6)">1</text>
<text x="500.3" y="114.1">2</text>
<text x="508.2" y="115.6">2</text>
<text x="434.5" y="122.4">GND</text>
<text x="447.1" y="120.9">5*2</text>
<text x="447.1" y="137.8">2*2</text>
<text x="434.8" y="139.3">VCC</text>
<text x="418.9" y="144.6">6</text>
<text x="418.9" y="148">7</text>
<text x="426.8" y="146.1">IA</text>
<text x="426.8" y="149.5">IB</text>
<text x="436.8" y="146.1">OA</text>
<text x="436.8" y="149.5">OB</text>
<text x="447.1" y="144.6">1</text>
<text x="447.1" y="148">4</text>
<text x="480.7" y="144.5" transform="rotate(-90 480.7 144.5)">2</text>
<text x="500.3" y="144.6">1</text>
<text x="500.3" y="148">2</text>
<text x="508.2" y="146.1">1</text>
<text x="508.2" y="149.5">2</text>
<text x="447.1" y="154.8">5*2</text>
<text x="480.7" y="150.5" transform="rotate(-90 480.7 150.5)">1</text>
<text x="434.5" y="156.3">GND</text>
<text x="215.2" y="179.1" transform="rotate(-90 215.2 179.1)">2</text>
<text x="215.2" y="185.1" transform="rotate(-90 215.2 185.1)">1</text>
<text x="269.6" y="183.3" transform="rotate(-90 269.6 183.3)">C</text>
<text x="167.4" y="191.7">8</text>
<text x="195.5" y="191.7">1</text>
<text x="269.6" y="191.5" transform="rotate(-90 269.6 191.5)">A</text>
<text x="167.4" y="195.1">7</text>
<text x="175.2" y="196.6">EN</text>
<text x="175.2" y="193.2">SS</text>
<text x="185.5" y="193.2">BS</text>
<text x="186.4" y="196.6">IN</text>
<text x="195.5" y="195.1">2</text>
<text x="434.1" y="193.8">2</text>
<text x="440.1" y="193.8">1</text>
<text x="167.4" y="201.9">5</text>
<text x="167.4" y="198.5">6</text>
<text x="175.2" y="203.4">FB</text>
<text x="175.2" y="200">COMP SW</text>
<text x="182.9" y="203.4">GND</text>
<text x="195.5" y="198.5">3</text>
<text x="195.5" y="201.9">4</text>
<text x="217.9" y="198.6">P$2</text>
<text x="229.2" y="200">P$2</text>
<text x="238.2" y="200">P$1</text>
<text x="249.5" y="198.6">P$1</text>
<text x="113.6" y="204.3" transform="rotate(-90 113.6 204.3)">2</text>
<text x="134" y="204.3" transform="rotate(-90 134 204.3)">2</text>
<text x="150.9" y="204.3" transform="rotate(-90 150.9 204.3)">2</text>
<text x="113.6" y="210.2" transform="rotate(-90 113.6 210.2)">1</text>
<text x="134" y="210.2" transform="rotate(-90 134 210.2)">1</text>
<text x="150.9" y="210.2" transform="rotate(-90 150.9 210.2)">1</text>
<text x="269.6" y="211.1" transform="rotate(-90 269.6 211.1)">2</text>
<text x="434.1" y="210.7">2</text>
<text x="440.1" y="210.7">1</text>
<text x="269.6" y="217" transform="rotate(-90 269.6 217)">1</text>
<text x="205.5" y="222.3">3</text>
<text x="213.3" y="223.7">3</text>
<text x="217.2" y="223" transform="rotate(-90 217.2 223)">2</text>
<text x="217.4" y="223.7">1</text>
<text x="225.2" y="222.3">1</text>
<text x="473.5" y="224.6">A</text>
<text x="479" y="226.1">A</text>
<text x="487.7" y="226.1">C</text>
<text x="493.3" y="224.6">C</text>
<text x="215.7" y="228.2" transform="rotate(-90 215.7 228.2)">2</text>
<text x="449.2" y="244.6">2*2</text>
<text x="421" y="251.4">6</text>
<text x="436.9" y="246.1">VCC</text>
<text x="449.2" y="251.4">1</text>
<text x="482.8" y="251.3" transform="rotate(-90 482.8 251.3)">2</text>
<text x="502.4" y="251.4">1</text>
<text x="421" y="254.8">7</text>
<text x="428.8" y="252.9">IA</text>
<text x="428.8" y="256.3">IB</text>
<text x="438.8" y="252.9">OA</text>
<text x="438.8" y="256.3">OB</text>
<text x="449.2" y="254.8">4</text>
<text x="482.8" y="257.3" transform="rotate(-90 482.8 257.3)">1</text>
<text x="502.4" y="254.8">2</text>
<text x="510.2" y="252.9">1</text>
<text x="510.2" y="256.3">2</text>
<text x="436.6" y="263.1">GND</text>
<text x="449.2" y="261.6">5*2</text>
<text x="181.4" y="278.3" transform="rotate(-90 181.4 278.3)">1</text>
<text x="184.8" y="278.3" transform="rotate(-90 184.8 278.3)">2</text>
<text x="188.2" y="278.3" transform="rotate(-90 188.2 278.3)">3</text>
<text x="201.8" y="278.3" transform="rotate(-90 201.8 278.3)">1</text>
<text x="205.2" y="278.3" transform="rotate(-90 205.2 278.3)">2</text>
<text x="208.6" y="278.3" transform="rotate(-90 208.6 278.3)">3</text>
<text x="222.1" y="278.3" transform="rotate(-90 222.1 278.3)">1</text>
<text x="225.5" y="278.3" transform="rotate(-90 225.5 278.3)">2</text>
<text x="228.9" y="278.3" transform="rotate(-90 228.9 278.3)">3</text>
<text x="436.9" y="280">VCC</text>
<text x="449.2" y="278.5">2*2</text>
<text x="421" y="285.3">6</text>
<text x="428.8" y="286.8">IA</text>
<text x="438.8" y="286.8">OA</text>
<text x="449.2" y="285.3">1</text>
<text x="482.8" y="285.3" transform="rotate(-90 482.8 285.3)">2</text>
<text x="502.4" y="285.3">1</text>
<text x="510.2" y="286.8">1</text>
<text x="71.3" y="290.4">GND</text>
<text x="73.5" y="293.8">NC</text>
<text x="81.3" y="291.9">GND</text>
<text x="103.2" y="291.9">TXD</text>
<text x="112.5" y="290.4">TXD</text>
<text x="112.5" y="293.8">RXD</text>
<text x="275.8" y="289.8" transform="rotate(-90 275.8 289.8)">1</text>
<text x="279.2" y="289.8" transform="rotate(-90 279.2 289.8)">2</text>
<text x="282.6" y="289.8" transform="rotate(-90 282.6 289.8)">3</text>
<text x="286" y="289.8" transform="rotate(-90 286 289.8)">4</text>
<text x="302.9" y="289.8" transform="rotate(-90 302.9 289.8)">1</text>
<text x="306.3" y="289.8" transform="rotate(-90 306.3 289.8)">2</text>
<text x="309.7" y="289.8" transform="rotate(-90 309.7 289.8)">3</text>
<text x="421" y="288.7">7</text>
<text x="428.8" y="290.2">IB</text>
<text x="438.8" y="290.2">OB</text>
<text x="449.2" y="288.7">4</text>
<text x="482.8" y="291.2" transform="rotate(-90 482.8 291.2)">1</text>
<text x="502.4" y="288.7">2</text>
<text x="510.2" y="290.2">2</text>
<text x="71.8" y="297.2">SVN</text>
<text x="81.3" y="295.3">NC</text>
<text x="81.3" y="298.7">SVN</text>
<text x="102.7" y="298.7">IO22</text>
<text x="102.9" y="295.3">RXD</text>
<text x="112.5" y="297.2">IO22</text>
<text x="274.3" y="297.6" transform="rotate(-90 274.3 297.6)">1</text>
<text x="277.7" y="297.6" transform="rotate(-90 277.7 297.6)">2</text>
<text x="281.1" y="297.6" transform="rotate(-90 281.1 297.6)">3</text>
<text x="284.5" y="297.6" transform="rotate(-90 284.5 297.6)">4</text>
<text x="301.5" y="297.6" transform="rotate(-90 301.5 297.6)">1</text>
<text x="304.8" y="297.6" transform="rotate(-90 304.8 297.6)">2</text>
<text x="308.2" y="297.6" transform="rotate(-90 308.2 297.6)">3</text>
<text x="436.6" y="297">GND</text>
<text x="449.2" y="295.5">5*2</text>
<text x="71.5" y="300.6">IO35</text>
<text x="71.5" y="304">IO33</text>
<text x="81.3" y="302.1">IO35</text>
<text x="81.3" y="305.5">IO33</text>
<text x="102.7" y="302.1">IO21</text>
<text x="102.7" y="305.5">IO17</text>
<text x="112.5" y="300.6">IO21</text>
<text x="112.5" y="304">IO17</text>
<text x="71.5" y="307.4">IO34</text>
<text x="71.6" y="310.7">TMS</text>
<text x="81.3" y="308.8">IO34</text>
<text x="102.7" y="308.8">IO16</text>
<text x="112.5" y="307.4">IO16</text>
<text x="112.5" y="310.7">GND2</text>
<text x="72" y="314.1">NC2</text>
<text x="72.1" y="317.5">SD2</text>
<text x="81.3" y="312.2">TMS</text>
<text x="81.3" y="315.6">NC</text>
<text x="102.6" y="312.2">GND</text>
<text x="102.9" y="315.6">VCC</text>
<text x="112.5" y="314.1">VCC</text>
<text x="112.5" y="317.5">TD0</text>
<text x="181.4" y="315.6" transform="rotate(-90 181.4 315.6)">1</text>
<text x="184.8" y="315.6" transform="rotate(-90 184.8 315.6)">2</text>
<text x="188.2" y="315.6" transform="rotate(-90 188.2 315.6)">3</text>
<text x="201.8" y="315.6" transform="rotate(-90 201.8 315.6)">1</text>
<text x="205.2" y="315.6" transform="rotate(-90 205.2 315.6)">2</text>
<text x="208.6" y="315.6" transform="rotate(-90 208.6 315.6)">3</text>
<text x="222.1" y="315.6" transform="rotate(-90 222.1 315.6)">1</text>
<text x="225.5" y="315.6" transform="rotate(-90 225.5 315.6)">2</text>
<text x="228.9" y="315.6" transform="rotate(-90 228.9 315.6)">3</text>
<text x="71.2" y="320.9">CMD</text>
<text x="81.3" y="319">SD2</text>
<text x="81.3" y="322.4">CMD</text>
<text x="103.4" y="322.4">SD0</text>
<text x="103.5" y="319">TD0</text>
<text x="112.5" y="320.9">SD0</text>
<text x="72" y="324.3">RST</text>
<text x="72" y="327.7">SVP</text>
<text x="81.3" y="325.8">RST</text>
<text x="81.3" y="329.2">SVP</text>
<text x="102.6" y="325.8">GND</text>
<text x="102.7" y="329.2">IO27</text>
<text x="112.5" y="324.3">GND3</text>
<text x="112.5" y="327.7">IO27</text>
<text x="71.5" y="331.1">IO26</text>
<text x="71.5" y="334.5">IO18</text>
<text x="81.3" y="332.6">IO26</text>
<text x="81.3" y="336">IO18</text>
<text x="102.7" y="332.6">IO25</text>
<text x="102.7" y="336">IO32</text>
<text x="112.5" y="331.1">IO25</text>
<text x="112.5" y="334.5">IO32</text>
<text x="71.5" y="337.9">IO19</text>
<text x="71.5" y="341.3">IO23</text>
<text x="81.3" y="339.4">IO19</text>
<text x="104.3" y="339.4">TDI</text>
<text x="112.5" y="337.9">TDI</text>
<text x="112.5" y="341.3">IO4</text>
<text x="275.8" y="337.3" transform="rotate(-90 275.8 337.3)">1</text>
<text x="279.2" y="337.3" transform="rotate(-90 279.2 337.3)">2</text>
<text x="282.6" y="337.3" transform="rotate(-90 282.6 337.3)">3</text>
<text x="286" y="337.3" transform="rotate(-90 286 337.3)">4</text>
<text x="302.9" y="337.3" transform="rotate(-90 302.9 337.3)">1</text>
<text x="306.3" y="337.3" transform="rotate(-90 306.3 337.3)">2</text>
<text x="309.7" y="337.3" transform="rotate(-90 309.7 337.3)">3</text>
<text x="73.1" y="344.7">IO5</text>
<text x="81.3" y="342.8">IO23</text>
<text x="81.3" y="346.1">IO5</text>
<text x="104.3" y="342.8">IO4</text>
<text x="104.3" y="346.1">IO0</text>
<text x="112.5" y="344.7">IO0</text>
<text x="274.3" y="345.1" transform="rotate(-90 274.3 345.1)">1</text>
<text x="277.7" y="345.1" transform="rotate(-90 277.7 345.1)">2</text>
<text x="281.1" y="345.1" transform="rotate(-90 281.1 345.1)">3</text>
<text x="284.5" y="345.1" transform="rotate(-90 284.5 345.1)">4</text>
<text x="301.5" y="345.1" transform="rotate(-90 301.5 345.1)">1</text>
<text x="304.8" y="345.1" transform="rotate(-90 304.8 345.1)">2</text>
<text x="308.2" y="345.1" transform="rotate(-90 308.2 345.1)">3</text>
<text x="72" y="351.4">TCK</text>
<text x="72.6" y="348">3V3</text>
<text x="81.3" y="349.5">3V3</text>
<text x="81.3" y="352.9">TCK</text>
<text x="103.4" y="352.9">SD1</text>
<text x="104.3" y="349.5">IO2</text>
<text x="112.5" y="348">IO2</text>
<text x="112.5" y="351.4">SD1</text>
<text x="72.1" y="354.8">SD3</text>
<text x="81.3" y="356.3">SD3</text>
<text x="103.4" y="356.3">CLK</text>
<text x="112.5" y="354.8">CLK</text>
<text x="181.4" y="356.3" transform="rotate(-90 181.4 356.3)">1</text>
<text x="184.8" y="356.3" transform="rotate(-90 184.8 356.3)">2</text>
<text x="188.2" y="356.3" transform="rotate(-90 188.2 356.3)">3</text>
<text x="191.6" y="356.3" transform="rotate(-90 191.6 356.3)">4</text>
</g>
<g font-size="1.9">
<text x="229.1" y="87.1">0630CDMCCDS-4R7MC</text>
<text x="226.1" y="202.4">0630CDMCCDS-4R7MC</text>
</g>
<g font-size="1.5">
<text x="389" y="332.1" transform="rotate(-90 389 332.1)">+</text>
<text x="389" y="334.3" transform="rotate(-90 389 334.3)">-</text>
</g>
</svg>
